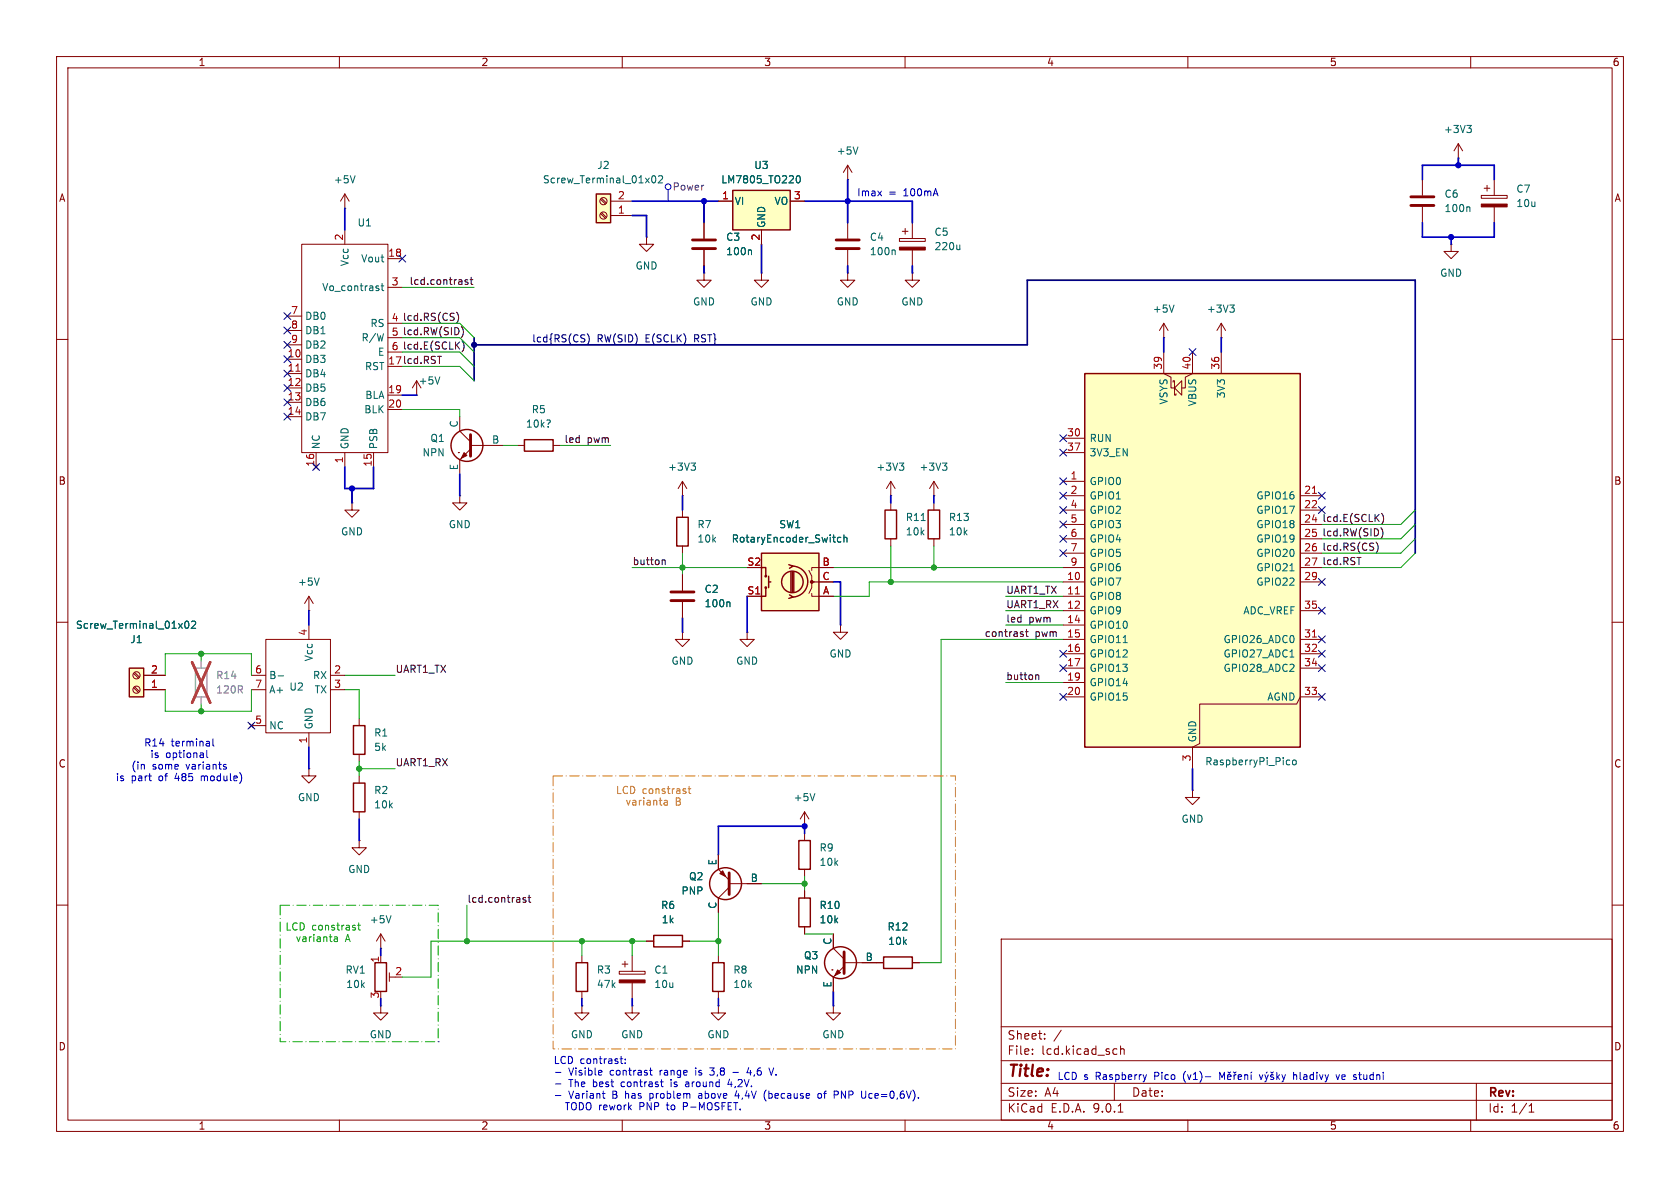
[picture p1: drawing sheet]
<svg xmlns="http://www.w3.org/2000/svg" width="297mm" height="210mm" viewBox="0 0 297 210" stroke-linecap="round" stroke-linejoin="round" font-family="sans-serif">
<g fill="none" stroke="#840000" stroke-width=".18">
<path d="M10 10h277v190h-277zM12 12h273v186h-273zM60 10v2M110 10v2M160 10v2M210 10v2M260 10v2M124.5 48.3v1.2h1.2l-1.2 1.3-1.3-1.3h1.3M124.5 48.3h.1M10 60h2M285 60h2M10 110h2"/>
<path d="M132.1 111.8v1.2h1.2l-1.2 1.3-1.3-1.3h1.3M132.1 111.8h.1M285 110h2M127 151.1v2.6l1.9 1.9M128.9 156.2h5.7M128.9 156.8l-1.9 2v2.5M10 160h2M111.8 177.8v1.3h1.2l-1.2 1.2-1.3-1.2h1.3M111.8 177.8h.1M127 177.8v1.3h1.3l-1.3 1.2-1.3-1.2h1.3M127 177.8h.1M177 166h108v32h-108z"/>
<path d="M285 160h2M60 198v2M110 198v2M160 198v2M177 194.5h108M177 191.5h108M177 187.5h108M177 181.5h108M182.5 186.3v.1M182.5 185.5v.1M184.7 183.6v.1M184.7 182.8v.1"/>
<path d="M187.6 182.1l-1.3 2M197 191.5v3M197 185.4l.5 .1M197.5 186.3l-.5 .1M197.7 196.6h.8M198.1 185.5l.2-.1 .4 .1v.9M198.1 184.9v1.5M210 198v2M260 198v2M261 191.5v6.5M270.3 196.6h.9M270.3 195.5l.4-.4v1.5"/>
</g>
<path d="M128.9 154.3v3.8" fill="none" stroke="#840000" stroke-width=".51"/>
<circle cx="128.3" cy="156.2" r="2.82" fill="none" stroke="#840000" stroke-width=".25"/>
<path d="M127.3 154.4l.5-.5 .5 1z" fill="#840000" stroke="#840000" stroke-width=".18"/>
<path d="M22.9 118.1h2.5v5.1h-2.5z" fill="#ffffc2"/>
<g fill="none" stroke="#840000" stroke-width=".25">
<path d="M164.1 90.2h2v5.1h-2zM22.9 118.1h2.5v5.1h-2.5zM62.5 138.4h2v5.1h-2zM66.3 170.2h2v5.1h-2zM126 170.2h2v5.1h-2z"/>
<circle cx="82.5" cy="78.7" r="2.82"/>
<circle cx="148.6" cy="170.2" r="2.82"/>
</g>
<g fill="none" stroke="#840000" stroke-width=".18">
<path d="M149.9 31.8h.1M149.9 29.2l-.8 1.3M149.9 29.2l.7 1.3M149.9 29.2v2.6M149.9 39.4v2.8M134.6 48.3v1.2h1.3l-1.3 1.3-1.3-1.3h1.3M134.6 48.3h.1M149.9 44.2v2.8M81.3 73.7v2.5l1.9 1.9M83.2 79.4l-1.9 1.9v2.5M83.2 78.7h5.7M81 80h.1"/>
<path d="M165.1 88.9v1.3M165.1 95.3v1.2M23.6 119l.9 .9M23.8 118.9l.9 .8M25.4 119.4h3.8M44.4 119.4h2.6M47 113h11.4v16.5h-11.4zM54.6 110.5v2.5M58.4 119.4h2.6M23.6 121.6l.9 .8M23.8 121.4l.9 .9M25.4 121.9h3.8"/>
<path d="M44.1 127.9l.7 .8M44.4 121.9h2.6M44.4 128.3h2.6M44.8 127.9l-.7 .8M54.6 135.9v1.3h1.3l-1.3 1.2-1.3-1.2h1.3M54.6 135.9h.1M54.6 129.5v2.6M58.4 121.9h2.6M63.5 137.2v1.2M63.5 148.6v1.3h1.3l-1.3 1.2-1.3-1.2h1.3M63.5 148.6h.1M63.5 143.5v1.3"/>
<path d="M142.2 146.1h.1M142.2 143.5l-.7 1.3M142.2 143.5l.8 1.3M142.2 143.5v2.6M67.3 167.6h.1M67.3 177.8v1.3h1.3l-1.3 1.2-1.3-1.2h1.3M67.3 177.8h.1M67.3 165.1v2.5M67.3 168.9v1.3M67.3 165.1l-.8 1.3M67.3 165.1l.8 1.3M68.8 172v1.5"/>
<path d="M68.8 172.7h1M127 168.9v1.3M127 175.3v1.2M147.1 171.5h.1M147.3 165.1v2.5l1.9 1.9M149.2 170.8l-1.9 1.9v2.6M149.2 170.2h5.7"/>
<circle cx="24.1" cy="119.4" r=".63"/>
<circle cx="24.1" cy="121.9" r=".63"/>
</g>
<path d="M151.7 26l-.4 1.2M158.1 44.2l.2 .2v.6M32.8 109.9l.2-.1a.68 .68 0 0 1 .4 .6 .68 .68 0 0 1-.4 .7l-.2-.2-.1-.3zM33.9 109.9l.5-.1 .2 .4-.8 .9h.8M49.2 119.5h.9M144.1 140.3l-.5 1.2M69.1 161.9l-.4 1.2" fill="none" stroke="#006464" stroke-width=".18"/>
<path d="M147.8 42.4h4.1M147.8 43.9h4.1M83.2 76.8v3.8M149.2 168.3v3.8" fill="none" stroke="#840000" stroke-width=".51"/>
<g fill="#840000" stroke="#840000" stroke-width=".18">
<path d="M148.1 171.5l.5 .5-1 .5z"/>
<path d="M82 80l.5 .5-1 .5z"/>
</g>
<path d="M129.5 33.7h10.2v6.9h-10.2z" fill="#ffffc2"/>
<path d="M129.5 33.7h10.2v6.9h-10.2z" fill="none" stroke="#840000" stroke-width=".25"/>
<g fill="none" stroke="#840000" stroke-width=".18">
<path d="M124.5 39.4v2.8M127 35.6h2.5M139.7 35.6h2.5M124.5 44.2v2.8M134.6 40.6v2.6M81.3 87.6v1.3h1.2l-1.2 1.3-1.3-1.3h1.3M81.3 87.6h.1M54.6 108h.1M54.6 105.4l-.8 1.3M54.6 105.4l.8 1.3M54.6 105.4v2.6M120.6 101.6v2.8"/>
<path d="M120.6 106.4v2.8"/>
</g>
<path d="M140.9 31.1h.2a.68 .68 0 0 1 .4 .6 .68 .68 0 0 1-.4 .6 .84 .84 0 0 1-.2-1.2zM132.7 44.2l.2 .2v.6M56.4 102.2l-.4 1.2M128.9 106.4l.1 .2v.7" fill="none" stroke="#006464" stroke-width=".18"/>
<path d="M122.4 42.4h4.1M122.4 43.9h4.1M118.6 104.6h4.1M118.6 106.2h4.1" fill="none" stroke="#840000" stroke-width=".51"/>
<path d="M105.4 34.3h2.5v5.1h-2.5z" fill="#ffffc2"/>
<path d="M105.4 34.3h2.5v5.1h-2.5zM92.7 77.7h5.1v2.1h-5.1zM119.6 91.4h2.1v5.1h-2.1zM156.5 90.2h2v5.1h-2zM141.2 148.6h2.1v5.1h-2.1zM156.2 169.2h5.1v2h-5.1z" fill="none" stroke="#840000" stroke-width=".25"/>
<g fill="none" stroke="#840000" stroke-width=".18">
<path d="M61 36.8h.1M61 34.3l-.8 1.3M61 34.3l.7 1.3M61 34.3v2.5M106.2 37.8l.8 .8M106.2 35.2l.8 .9M106.3 37.6l.9 .8M106.3 35.1l.9 .8M107.9 38.1h3.9M107.9 35.6h3.9M50.8 55.9h2.5M50.8 58.4h2.5"/>
<path d="M53.3 43.2h15.3v36.8h-15.3zM61 40.6v2.6M68.6 45.7h2.5M68.6 50.8h2.5M68.6 59.7h2.5M50.8 61h2.5M50.8 63.5h2.5M50.8 66h2.5M50.8 68.6h2.5M50.8 71.1h2.5M50.8 73.7h2.5M68.6 62.2h2.5"/>
<path d="M68.6 69.9h2.5M68.6 72.4h2.5M72.9 68.6l.8-1.3v2.6M73.7 69.9h.1M91.4 78.7h1.3M97.8 78.7h1.3M55.9 80v2.6M61 80v2.6M62.2 88.9v1.3h1.3l-1.3 1.2-1.2-1.2h1.2M62.2 88.9h.1M66 80v2.6M120.6 87.6h.1"/>
<path d="M120.6 85.1v2.5M120.6 90.2v1.2M120.6 96.5v1.3M120.6 85.1l-.7 1.3M120.6 85.1l.8 1.3M157.5 87.6h.1M157.5 85.1v2.5M157.5 88.9v1.3M157.5 95.3v1.2M157.5 85.1l-.8 1.3M157.5 85.1l.7 1.3M165.1 87.6h.1"/>
<path d="M165.1 85.1l-.8 1.3M165.1 85.1l.8 1.3M165.1 85.1v2.5M120.6 111.8v1.2h1.3l-1.3 1.3-1.2-1.3h1.2M120.6 111.8h.1M148.6 110.5v1.3h1.3l-1.3 1.2-1.3-1.2h1.3M148.6 110.5h.1M142.2 147.3v1.3M142.2 153.7v1.2M147.3 177.8v1.3h1.3l-1.3 1.2-1.3-1.2h1.3M147.3 177.8h.1M154.9 170.2h1.3"/>
<path d="M161.3 170.2h1.3"/>
<circle cx="106.7" cy="35.6" r=".63"/>
<circle cx="106.7" cy="38.1" r=".63"/>
</g>
<g fill="none" stroke="#006464" stroke-width=".18">
<path d="M62.8 31.1l-.4 1.2M115.3 31.2l.2-.1a.68 .68 0 0 1 .4 .6 .68 .68 0 0 1-.4 .6l-.2-.1-.1-.4zM116.4 31.2l.5-.1 .2 .3-.7 .9h.7M66.8 51l.2 .1-.2 .3M66.8 50.5l.1 .1M67.4 50.5h.5M67.5 50.1v1.1l.4 .2M77.8 66.6l-.5 1.3M97.2 74.3v.4M122.2 81.9h.7l-.4 .4M122.7 82.3l.2 .3v.3l-.2 .2M159 81.9h.8l-.4 .4"/>
<path d="M159.5 82.3l.3 .3v.3l-.3 .2M162.9 92h.7M166.6 81.9h.8l-.4 .4M167.2 82.3l.2 .3v.3l-.2 .2"/>
</g>
<path d="M52.3 65.6h.7" fill="none" stroke="#a90000" stroke-width=".18"/>
<path d="M34.5 118.1h2.1v5.1h-2.1z" fill="none" stroke="#a1a1a1" stroke-width=".25"/>
<path d="M35.6 116.8v1.3M35.6 123.2v1.3" fill="none" stroke="#a1a1a1" stroke-width=".18"/>
<path d="M34 117.1l3.2 7.1M37.2 117.1l-3.2 7.1" fill="none" stroke="#e12e31" stroke-width=".46"/>
<path d="M134.6 97.8h10.2v10.2h-10.2z" fill="#ffffc2"/>
<g fill="none" stroke="#840000" stroke-width=".25">
<path d="M134.6 97.8h10.2v10.2h-10.2zM139.4 99.8l.8 .3-.6 .4M134.6 100.3h.8v1.6M135.4 103.9v1.5h-.8M135.9 101.9v2M135.9 102.9h.4M139.6 105.2l.6 .3-.8 .3M139.8 101.1v3.5M140.1 100.1a2.73 2.73 0 0 1 2.7 2.7 2.73 2.73 0 0 1-2.7 2.7M140.1 101.1v3.5M140.3 101.1v3.5M62.5 128.3h2v5.1h-2z"/>
<path d="M141.2 158.8h2.1v5h-2.1zM101.9 170.2h2v5.1h-2zM115.6 165.4h5v2h-5z"/>
<circle cx="135.4" cy="101.9" r=".13"/>
<circle cx="135.4" cy="103.9" r=".13"/>
<circle cx="140.1" cy="102.9" r="1.9"/>
</g>
<g fill="none" stroke="#840000" stroke-width=".18">
<path d="M161.3 39.4v2.8M251.5 31.8v2.7M251.5 36.6v2.8M257.8 27.9h.1M257.8 25.4l-.8 1.3M257.8 25.4l.8 1.3M257.8 25.4v2.5M261.9 34.5h4.5v.6h-4.5zM262.4 33.3h1M262.9 32.8v1M264.2 31.8v2.7M264.2 36.6v2.8"/>
<path d="M114.3 41.9v1.3h1.3l-1.3 1.3-1.3-1.3h1.3M114.3 41.9h.1M149.9 48.3v1.2h1.2l-1.2 1.3-1.3-1.3h1.3M149.9 48.3h.1M159 42.2h4.6v.5h-4.6zM159.5 40.9h1M160 40.4v1M161.3 48.3v1.2h1.3l-1.3 1.3-1.3-1.3h1.3M161.3 48.3h.1M161.3 44.2v2.8M256.5 43.2v1.3h1.3l-1.3 1.2-1.2-1.2h1.2M256.5 43.2h.1"/>
<path d="M132.1 105.4h2.5M143 100.8l.5 1.1v1h3.8M143.5 104.9v.5h3.8M144 102.9h-.5v1l-.5 1M147.3 100.3h-3.8v.5M63.5 127v1.3M63.5 133.4v1.2M210.8 139.7v1.3h1.3l-1.3 1.2-1.3-1.2h1.3M210.8 139.7h.1M142.2 157.5v1.3M102.9 177.8v1.3h1.2l-1.2 1.2-1.3-1.2h1.3M102.9 177.8h.1"/>
<path d="M102.9 168.9v1.3M102.9 175.3v1.2M109.5 171.7h4.5v.5h-4.5zM110 170.4h1M110.5 169.9v1M111.8 168.9v2.8M111.8 173.7v2.8M114.3 166.4h1.3M120.6 166.4h1.3M142.2 163.8v1.3"/>
</g>
<g fill="#840000" stroke="#840000" stroke-width=".18">
<path d="M109.5 173.2h4.5v.5h-4.5z"/>
<path d="M159 43.7h4.6v.5h-4.6z"/>
<path d="M261.9 36.1h4.5v.5h-4.5z"/>
<circle cx="143.5" cy="102.9" r=".25"/>
</g>
<path d="M259.3 22.2h.8l-.4 .5M259.7 36.6l.2 .1v.7M259.9 22.7l.2 .2v.3l-.2 .2M169.7 43.3v.8M169.7 44l-.2 .1M148.7 95h-.4l-.3 .2 .2 .6h.5M149.2 95.1l.2-.1h.3v.8M149.2 94.6v1.2" fill="none" stroke="#006464" stroke-width=".18"/>
<path d="M249.4 34.8h4.1M249.4 36.3h4.1" fill="none" stroke="#840000" stroke-width=".51"/>
<path d="M191.8 66h38.1v66.1h-38.1z" fill="#ffffc2"/>
<path d="M191.8 66h38.1v66.1h-38.1z" fill="none" stroke="#840000" stroke-width=".25"/>
<g fill="none" stroke="#840000" stroke-width=".18">
<path d="M124.5 39.4v2.8M127 35.6h2.5M139.7 35.6h2.5M124.5 44.2v2.8M134.6 40.6v2.6M205.7 59.7h.1M205.7 57.2v2.5M205.7 57.2l-.7 1.2M205.7 57.2l.8 1.2M215.9 59.7h.1M215.9 57.2v2.5M215.9 57.2l-.8 1.2"/>
<path d="M215.9 57.2l.8 1.2M188 77.5h3.8M205.7 62.2v3.8l1.3 .7v1.9h.6M207.4 67.6v-.3h.2v2.6h.3v-.3M207.6 68.6l1.3-1.3v2.6zM210.8 62.2v3.8l-1.3 .7v1.9h-.6M215.9 62.2v3.8M188 80h3.8M188 85.1h3.8M188 87.6h3.8M188 90.2h3.8M188 92.7h3.8"/>
<path d="M188 95.3h3.8M188 97.8h3.8M229.9 87.6h3.8M229.9 90.2h3.8M229.9 92.7h3.8M229.9 95.3h3.8M229.9 97.8h3.8M25.4 119.4h3.8M120.6 101.6v2.8M120.6 106.4v2.8M132.1 105.4h2.5M144.8 100.3h2.5"/>
<path d="M144.8 102.9h2.5M144.8 105.4h2.5M188 100.3h3.8M188 102.9h3.8M188 105.4h3.8M188 108h3.8M188 110.5h3.8M188 113h3.8M188 115.6h3.8M188 118.1h3.8M229.9 100.3h3.8M229.9 102.9h3.8"/>
<path d="M229.9 108h3.8M229.9 113h3.8M229.9 115.6h3.8M229.9 118.1h3.8M25.4 121.9h3.8M188 120.7h3.8M188 123.2h3.8M233.7 123.2h-3.8l-.7 1.3h-17.1v6.9l-1.3 .7v3.8M127 151.1v2.6M127 158.8v2.5M132.1 156.2h2.5M142.2 157.5v1.3"/>
<path d="M114.3 166.4h1.3M120.6 166.4h1.3M142.2 163.8v1.3M147.3 165.1v2.5M147.3 172.7v2.6M152.4 170.2h3.8M161.3 170.2h1.3"/>
</g>
<path d="M232 87.2h.7M190.1 105h.7M232 112.6h.7" fill="none" stroke="#a90000" stroke-width=".18"/>
<g fill="none" stroke="#006464" stroke-width=".18">
<path d="M140.9 31.1h.2a.68 .68 0 0 1 .4 .6 .68 .68 0 0 1-.4 .6 .84 .84 0 0 1-.2-1.2zM132.7 44.2l.2 .2v.6M207.6 53.9l-.5 1.3M217.4 53.9h.8l-.4 .5M218 54.4l.2 .2v.3l-.2 .3M148.7 95h-.4l-.3 .2 .2 .6h.5M149.2 95.1l.2-.1h.3v.8M149.2 94.6v1.2M32.8 109.9l.2-.1a.68 .68 0 0 1 .4 .6 .68 .68 0 0 1-.4 .7l-.2-.2-.1-.3zM33.9 109.9l.5-.1 .2 .4-.8 .9h.8M128.9 106.4l.1 .2v.7M198.6 113.6h.7"/>
<path d="M228 100.9h.8M228 116.1h.8M227.6 134.4h.4M228 135.1l-.4 .1M228.6 134.5l.1-.1 .4 .1 .1 .5-.2 .1-.3 .1-.1-.1z"/>
</g>
<g fill="none" stroke="#0000c2" stroke-width=".18">
<path d="M118.1 33.5v2.1M36.6 132.7v1l.1 .2M37 131.1v.8M37 131.8l-.1 .1M37 131.3l-.1 .1M37.6 130.6v1.1l.2 .2M39.7 135.5l.3 .1v.2l-.1 .2h-.3M39.7 135.1l.3 .1M77.5 184.2h.1M98.2 189.6h1M98.2 191.6h1M98.2 193.7h1"/>
<path d="M106.2 189.2l.2 .3-.6 .1M106.4 190l-.2 .1M106.5 193.3h.5M106.7 194l.3 .1M109.6 187.2h.5M109.8 186.7v1.1l.3 .2M110.5 187.9v.1M110.5 187.2v.1M114.8 189.2h.5M115 188.8v1.1l.3 .2M116.9 191.9l.3 .2M118 194.9v1.2"/>
<path d="M120.8 194.9v1.3M120.8 195.6h.5M121.4 191.6l-.2 .2 .2 .3M123.7 193.3l-.2 .1M123.7 193.7l-.2 .1 .2 .3M125.5 188.8h.8M125.5 189.9l.1 .2M129 190.8l-.3 .9h.8M129.6 189.6h.9M130.2 192.8l-.3 .9h.8M132.4 188.7l-.3 .9h.7M135.4 192.7a1.46 1.46 0 0 0 0 1.9"/>
<path d="M135.9 188.8l.5 1.3 .4-1.3M144.6 193.4l.2-.1 .4 .1v.5l-.1 .2h-.3l-.2-.1zM147.5 192.9h.5l.2 .2-.1 .4h-.6M202.7 190l-.3 .8M213.1 190.3h1M215.6 190.8v-1.2l.5 .9 .4-.9v1.2M217 190.4l.6-.1v-.3h-.4l-.2 .2 .1 .6h.5M217.1 189.5l.2 .2 .3-.2M218 189.5l.3 .2 .2-.2M218.2 190v.8M218.5 190l-.3 .2M218.9 190.4l.6-.1-.1-.3h-.3l-.2 .2 .1 .6h.4"/>
<path d="M220 190.1l.2-.1h.3l.1 .8M220 190v.8M221.2 190v.8M221.3 189.5l-.2 .2M222.6 190l.3 .8 .3-.8M223.6 190l.3 .8M223.9 190.8l-.3 .5M224 189.5l-.1 .2M224.2 190l-.3 .8M224.6 189.5l.3 .2 .2-.2M225.1 190h-.3l-.2 .2 .1 .1 .4 .2v.3h-.5M225.7 189.6v1.2"/>
<path d="M225.8 190.3l.4 .5M226.2 190l-.5 .5M226.6 190l.3 .8M226.9 190.8l-.3 .5M227.2 190l-.3 .8M228.7 190.1l.4-.1 .1 .2M228.7 189.6v1.2M236.2 190l.3 .8 .3-.8M240.2 190h.5"/>
<circle cx="118.1" cy="33" r=".51"/>
</g>
<g fill="none" stroke="#0f0f0f" stroke-width=".18">
<path d="M80.7 55.2a1.46 1.46 0 0 1 0 1.9M81.6 57.7a1.46 1.46 0 0 1 0 2M82.7 49.5l-.3-.1-.2 .2 .1 .2 .4 .1v.3h-.5M83.1 49.4h.5M83.3 49v1.1l.3 .2M77.3 63h.8M81.7 60.3a1.46 1.46 0 0 1 0 1.9M117.1 99h.4l.1 .8M239.9 98.5h.7M243.3 95.8a1.46 1.46 0 0 1 0 2M244.1 93.3a1.46 1.46 0 0 1 0 1.9M244.2 90.7a1.46 1.46 0 0 1 0 2"/>
<path d="M180.9 112.2v.3M181.3 111.7h.5M181.5 111.2v1.1l.3 .2M183.2 119.4h.4v.7M92.9 158.7h-.3l-.2 .1 .1 .2 .4 .1v.3h-.5M93.4 158.7h.4M93.5 158.2v1.1l.3 .2"/>
</g>
<g fill="none" stroke="#000084" stroke-width=".18">
<path d="M50.2 55.3l1.2 1.2M50.2 57.8l1.2 1.2M51.4 55.3l-1.2 1.2M51.4 57.8l-1.2 1.2M70.5 45.1l1.2 1.2M71.7 45.1l-1.2 1.2M103.8 59a1.46 1.46 0 0 1 0 1.9M50.2 73.1l1.2 1.2M50.2 65.4l1.2 1.2M50.2 68l1.2 1.2M50.2 70.5l1.2 1.2M50.2 60.4l1.2 1.2"/>
<path d="M50.2 62.9l1.2 1.2M51.4 65.4l-1.2 1.2M51.4 73.1l-1.2 1.2M51.4 68l-1.2 1.2M51.4 70.5l-1.2 1.2M51.4 60.4l-1.2 1.2M51.4 62.9l-1.2 1.2M187.4 76.9l1.2 1.2M187.4 79.4l1.2 1.2M188.6 76.9l-1.2 1.2M188.6 79.4l-1.2 1.2M210.2 61.6l1.2 1.2"/>
<path d="M211.4 61.6l-1.2 1.2M55.3 81.9l1.2 1.3M56.5 81.9l-1.2 1.3M187.4 92.1l1.2 1.2M187.4 89.6l1.2 1.2M187.4 87l1.2 1.2M187.4 97.2l1.2 1.2M187.4 94.6l1.2 1.3M187.4 84.5l1.2 1.2M188.6 92.1l-1.2 1.2M188.6 89.6l-1.2 1.2M188.6 87l-1.2 1.2"/>
<path d="M188.6 97.2l-1.2 1.2M188.6 94.6l-1.2 1.3M188.6 84.5l-1.2 1.2M233.1 89.6l1.2 1.2M233.1 87l1.2 1.2M234.3 89.6l-1.2 1.2M234.3 87l-1.2 1.2M187.4 117.5l1.2 1.2M187.4 115l1.2 1.2M188.6 117.5l-1.2 1.2M188.6 115l-1.2 1.2M233.1 115l1.2 1.2"/>
<path d="M233.1 117.5l1.2 1.2M233.1 107.3l1.2 1.3M233.1 112.4l1.2 1.2M233.1 102.3l1.2 1.2M234.3 115l-1.2 1.2M234.3 117.5l-1.2 1.2M234.3 107.3l-1.2 1.3M234.3 112.4l-1.2 1.2M234.3 102.3l-1.2 1.2M43.8 127.7l1.3 1.2M45.1 127.7l-1.3 1.2M187.4 122.6l1.2 1.2"/>
<path d="M188.6 122.6l-1.2 1.2M233.1 122.6l1.2 1.2M234.3 122.6l-1.2 1.2"/>
</g>
<path d="M83.8 59.7v7.6M83.8 61h97.8v-11.5h68.6v48.3" fill="none" stroke="#000084" stroke-width=".3"/>
<g fill="none" stroke="#009600" stroke-width=".18">
<path d="M71.1 59.7h10.2l2.5 2.5M71.1 50.8h12.7M71.1 57.2h10.2l2.5 2.5M71.1 72.4h10.2v1.3M71.1 64.8h10.2l2.5 2.5M71.1 62.2h10.2l2.5 2.6M88.9 78.7h2.5M99.1 78.7h8.8M120.6 97.8v3.8M157.5 96.5v6.4M165.1 96.5v3.8M250.2 97.8l-2.6 2.5h-13.9"/>
<path d="M250.2 92.7l-2.6 2.6h-13.9M250.2 90.2l-2.6 2.5h-13.9M250.2 95.3l-2.6 2.5h-13.9M29.2 119.4v-3.8h15.2v3.8M35.6 115.6v1.2M61 119.4h8.8M111.8 100.3h20.3M147.3 100.3h40.7M177.8 105.4h10.2M177.8 110.5h10.2M177.8 108h10.2M188 102.9h-34.3v2.5h-6.4"/>
<path d="M188 113h-21.6v57.2h-3.8M29.2 121.9v3.8h15.2v-3.8M35.6 124.5v1.2M61 121.9h2.5v5.1M63.5 134.6v2.6M63.5 135.9h6.3M177.8 120.7h10.2M134.6 156.2h7.6M142.2 154.9v2.6M82.5 160v6.4M102.9 166.4v2.5M111.8 166.4v2.5"/>
<path d="M114.3 166.4h-38.1v6.3h-5.1M121.9 166.4h5.1M127 161.3v7.6M142.2 165.1h5.1"/>
</g>
<g fill="none" stroke="#0000c2" stroke-width=".3">
<path d="M61 36.8v3.8M111.8 35.6h15.2M111.8 38.1h2.5v3.8M124.5 35.6v3.8M142.2 35.6h19.1v3.8M149.9 31.8v7.6M251.5 39.4v2.5h12.7v-2.5M251.5 31.8v-2.6h12.7v2.6M257.8 27.9v1.3M124.5 47v1.3M134.6 43.2v5.1M149.9 47v1.3"/>
<path d="M161.3 47v1.3M205.7 59.7v2.5M215.9 59.7v2.5M256.5 41.9v1.3M71.1 69.9h2.6M61 82.6v3.8h5v-3.8M62.2 86.4v2.5M81.3 83.8v3.8M120.6 87.6v2.6M157.5 87.6v1.3M165.1 87.6v1.3M54.6 108v2.5"/>
<path d="M120.6 109.2v2.6M132.1 105.4v6.4M147.3 102.9h1.3v7.6M54.6 132.1v3.8M210.8 135.9v3.8M63.5 144.8v3.8M142.2 147.3v-1.2h-15.2v5M67.3 167.6v1.3M67.3 176.5v1.3M102.9 176.5v1.3M111.8 176.5v1.3M127 176.5v1.3"/>
<path d="M147.3 175.3v2.5"/>
</g>
<path d="M121.2 139.9v.3M121.6 139.4h.5M121.8 139v1.1l.3 .2M117.4 141.5h.5l.1 .8M118 141.8h-.4l-.2 .2 .2 .3h.4" fill="none" stroke="#dd8500" stroke-width=".18"/>
<path d="M59.1 165.7h.5l.1 .8M59.7 165.9l-.5 .1-.1 .1 .1 .4 .5-.1M62.8 164v.3M63.2 163.6h.5M63.4 163.1v1.1l.3 .2" fill="none" stroke="#00c200" stroke-width=".18"/>
<path d="M49.5 160h28v24.2h-28z" fill="none" stroke="#00c200" stroke-width=".18" stroke-dasharray="1.7 .6 0 .6"/>
<path d="M97.8 137.2h71.1v48.2h-71.1z" fill="none" stroke="#dd8500" stroke-width=".18" stroke-dasharray="1.7 .6 0 .6"/>
<path d="M35.6 116.8v1.3M35.6 123.2v1.3" fill="none" stroke="#a1a1a1" stroke-width=".18"/>
<path d="M34 117.1l3.2 7.1M37.2 117.1l-3.2 7.1" fill="none" stroke="#e12e31" stroke-width=".46"/>
<g fill="#009600" stroke="#009600" stroke-width=".18">
<circle cx="63.5" cy="135.9" r=".46"/>
<circle cx="82.5" cy="166.4" r=".46"/>
<circle cx="35.6" cy="115.6" r=".46"/>
<circle cx="111.8" cy="166.4" r=".46"/>
<circle cx="102.9" cy="166.4" r=".46"/>
<circle cx="127" cy="166.4" r=".46"/>
<circle cx="35.6" cy="125.7" r=".46"/>
<circle cx="120.6" cy="100.3" r=".46"/>
<circle cx="157.5" cy="102.9" r=".46"/>
<circle cx="165.1" cy="100.3" r=".46"/>
<circle cx="142.2" cy="156.2" r=".46"/>
</g>
<g fill="#0000c2" stroke="#0000c2" stroke-width=".18">
<circle cx="62.2" cy="86.4" r=".46"/>
<circle cx="142.2" cy="146.1" r=".46"/>
<circle cx="124.5" cy="35.6" r=".46"/>
<circle cx="256.5" cy="41.9" r=".46"/>
<circle cx="257.8" cy="29.2" r=".46"/>
<circle cx="149.9" cy="35.6" r=".46"/>
</g>
<circle cx="83.8" cy="61" r=".46" fill="#000084" stroke="#000084" stroke-width=".18"/>
<text font-size="2.8" fill="#840000" x="178" y="190.9">Title:</text>
<g font-size="2.1" fill="#840000">
<text x="178" y="184">Sheet:</text>
<text x="178" y="186.7">File:</text>
<text x="184.1" y="186.7">lcd.kicad_sch</text>
<text x="178" y="196.9">KiCad</text>
<text x="178" y="194.1">Size:</text>
<text x="184.7" y="194.1">A4</text>
<text x="185.7" y="196.9">E.D.A.</text>
<text x="193.3" y="196.9">9.0.1</text>
<text x="200" y="194.1">Date:</text>
<text x="263" y="194.3">Rev:</text>
<text x="263" y="196.9">Id:</text>
<text x="267.1" y="196.9">1/1</text>
</g>
<g font-size="1.8" fill="#840000">
<text x="35" y="11.9">1</text>
<text x="85" y="11.9">2</text>
<text x="135" y="11.9">3</text>
<text x="185" y="11.9">4</text>
<text x="235" y="11.9">5</text>
<text x="285" y="11.9">6</text>
<text x="10.3" y="35.9">A</text>
<text x="285.3" y="35.9">A</text>
<text x="10.3" y="85.9">B</text>
<text x="285.3" y="85.9">B</text>
<text x="10.3" y="135.9">C</text>
<text x="285.3" y="135.9">C</text>
<text x="10.3" y="185.9">D</text>
<text x="285.3" y="185.9">D</text>
<text x="35" y="199.9">1</text>
<text x="85" y="199.9">2</text>
<text x="135" y="199.9">3</text>
<text x="185" y="199.9">4</text>
<text x="235" y="199.9">5</text>
<text x="285" y="199.9">6</text>
</g>
<g font-size="1.8" fill="#006464">
<text x="255.2" y="23.7">+3V3</text>
<text x="147.8" y="27.5">+5V</text>
<text x="58.9" y="32.6">+5V</text>
<text x="95.9" y="32.6">Screw_Terminal_01x02</text>
<text x="105.5" y="30.1">J2</text>
<text x="127.4" y="32.6">LM7805_TO220</text>
<text x="133.2" y="30.1">U3</text>
<text x="255.3" y="35.2">C6</text>
<text x="268" y="34.3">C7</text>
<text x="63.1" y="40.2">U1</text>
<text x="129.8" y="36.4">VI</text>
<text x="135.5" y="40.4" transform="rotate(-90 135.5 40.4)">GND</text>
<text x="136.8" y="36.4">VO</text>
<text x="165.1" y="41.9">C5</text>
<text x="255.3" y="37.7">100n</text>
<text x="268" y="36.8">10u</text>
<text x="61.8" y="47.2" transform="rotate(-90 61.8 47.2)">Vcc</text>
<text x="63.8" y="46.6">Vout</text>
<text x="112.3" y="47.9">GND</text>
<text x="128.3" y="42.8">C3</text>
<text x="128.3" y="45.3">100n</text>
<text x="153.7" y="42.8">C4</text>
<text x="153.7" y="45.3">100n</text>
<text x="165.1" y="44.4">220u</text>
<text x="56.9" y="51.7">Vo_contrast</text>
<text x="254.5" y="49.1">GND</text>
<text x="53.8" y="56.7">DB0</text>
<text x="53.8" y="59.3">DB1</text>
<text x="65.4" y="58">RS</text>
<text x="122.4" y="54.2">GND</text>
<text x="132.6" y="54.2">GND</text>
<text x="147.8" y="54.2">GND</text>
<text x="159.3" y="54.2">GND</text>
<text x="203.7" y="55.5">+5V</text>
<text x="213.3" y="55.5">+3V3</text>
<text x="53.8" y="61.8">DB2</text>
<text x="53.8" y="64.4">DB3</text>
<text x="63.8" y="60.6">R/W</text>
<text x="64.4" y="65.6">RST</text>
<text x="66.7" y="63.1">E</text>
<text x="53.8" y="66.9">DB4</text>
<text x="53.8" y="69.4">DB5</text>
<text x="53.8" y="72">DB6</text>
<text x="64.5" y="70.7">BLA</text>
<text x="73.9" y="68.2">+5V</text>
<text x="206.6" y="71.6" transform="rotate(-90 206.6 71.6)">VSYS</text>
<text x="211.7" y="71.9" transform="rotate(-90 211.7 71.9)">VBUS</text>
<text x="216.8" y="70.5" transform="rotate(-90 216.8 70.5)">3V3</text>
<text x="53.8" y="74.5">DB7</text>
<text x="64.3" y="73.3">BLK</text>
<text x="81" y="75.7" transform="rotate(-90 81 75.7)">C</text>
<text x="92.9" y="75.8">10k?</text>
<text x="93.9" y="73.3">R5</text>
<text x="56.7" y="79.5" transform="rotate(-90 56.7 79.5)">NC</text>
<text x="61.8" y="79.5" transform="rotate(-90 61.8 79.5)">GND</text>
<text x="66.9" y="79.5" transform="rotate(-90 66.9 79.5)">PSB</text>
<text x="74.6" y="80.9">NPN</text>
<text x="76" y="78.3">Q1</text>
<text x="81" y="83.2" transform="rotate(-90 81 83.2)">E</text>
<text x="86.9" y="78.5">B</text>
<text x="118" y="83.4">+3V3</text>
<text x="154.8" y="83.4">+3V3</text>
<text x="162.5" y="83.4">+3V3</text>
<text x="192.5" y="78.3">RUN</text>
<text x="192.5" y="80.9">3V3_EN</text>
<text x="192.5" y="86">GPIO0</text>
<text x="192.5" y="88.5">GPIO1</text>
<text x="222" y="88.5">GPIO16</text>
<text x="60.2" y="94.8">GND</text>
<text x="79.2" y="93.6">GND</text>
<text x="123.2" y="93.6">R7</text>
<text x="137.7" y="93.6">SW1</text>
<text x="160" y="94.8">10k</text>
<text x="160" y="92.3">R11</text>
<text x="167.6" y="94.8">10k</text>
<text x="167.6" y="92.3">R13</text>
<text x="192.5" y="91">GPIO2</text>
<text x="192.5" y="93.6">GPIO3</text>
<text x="222" y="91">GPIO17</text>
<text x="222" y="93.6">GPIO18</text>
<text x="123.2" y="96.1">10k</text>
<text x="129.3" y="96.1">RotaryEncoder_Switch</text>
<text x="192.5" y="96.1">GPIO4</text>
<text x="192.5" y="98.7">GPIO5</text>
<text x="192.5" y="101.2">GPIO6</text>
<text x="222" y="96.1">GPIO19</text>
<text x="222" y="98.7">GPIO20</text>
<text x="222" y="101.2">GPIO21</text>
<text x="52.6" y="103.7">+5V</text>
<text x="124.5" y="105">C2</text>
<text x="124.5" y="107.5">100n</text>
<text x="192.5" y="103.7">GPIO7</text>
<text x="192.5" y="106.3">GPIO8</text>
<text x="222" y="103.7">GPIO22</text>
<text x="13.3" y="111.4">Screw_Terminal_01x02</text>
<text x="22.9" y="113.9">J1</text>
<text x="192.5" y="108.8">GPIO9</text>
<text x="192.5" y="111.4">GPIO10</text>
<text x="192.5" y="113.9">GPIO11</text>
<text x="216.2" y="113.9">GPIO26_ADC0</text>
<text x="219.7" y="108.8">ADC_VREF</text>
<text x="55.5" y="117" transform="rotate(-90 55.5 117)">Vcc</text>
<text x="118.6" y="117.7">GND</text>
<text x="130" y="117.7">GND</text>
<text x="146.6" y="116.4">GND</text>
<text x="192.5" y="116.4">GPIO12</text>
<text x="192.5" y="119">GPIO13</text>
<text x="216.2" y="116.4">GPIO27_ADC1</text>
<text x="216.2" y="119">GPIO28_ADC2</text>
<text x="47.5" y="120.2">B-</text>
<text x="47.5" y="122.8">A+</text>
<text x="51.1" y="122.3">U2</text>
<text x="55.2" y="120.2">RX</text>
<text x="55.5" y="122.8">TX</text>
<text x="192.5" y="121.5">GPIO14</text>
<text x="192.5" y="124.1">GPIO15</text>
<text x="223.9" y="124.1">AGND</text>
<text x="47.5" y="129.1">NC</text>
<text x="55.5" y="129" transform="rotate(-90 55.5 129)">GND</text>
<text x="66" y="130.4">R1</text>
<text x="211.7" y="131.3" transform="rotate(-90 211.7 131.3)">GND</text>
<text x="66" y="132.9">5k</text>
<text x="213" y="135.5">RaspberryPi_Pico</text>
<text x="52.6" y="141.8">GND</text>
<text x="66" y="140.6">R2</text>
<text x="66" y="143.1">10k</text>
<text x="140.2" y="141.8">+5V</text>
<text x="208.8" y="145.6">GND</text>
<text x="61.5" y="154.5">GND</text>
<text x="121.7" y="155.8">Q2</text>
<text x="126.7" y="153.1" transform="rotate(-90 126.7 153.1)">E</text>
<text x="132.6" y="156">B</text>
<text x="144.8" y="150.7">R9</text>
<text x="144.8" y="153.3">10k</text>
<text x="116.8" y="160.9">R6</text>
<text x="120.4" y="158.3">PNP</text>
<text x="126.7" y="160.8" transform="rotate(-90 126.7 160.8)">C</text>
<text x="144.8" y="160.9">R10</text>
<text x="65.3" y="163.4">+5V</text>
<text x="116.9" y="163.4">1k</text>
<text x="144.8" y="163.4">10k</text>
<text x="147.1" y="167.1" transform="rotate(-90 147.1 167.1)">C</text>
<text x="156.8" y="164.7">R12</text>
<text x="156.9" y="167.2">10k</text>
<text x="61" y="172.3">RV1</text>
<text x="105.4" y="172.3">R3</text>
<text x="115.6" y="172.3">C1</text>
<text x="129.5" y="172.3">R8</text>
<text x="140.6" y="172.3">NPN</text>
<text x="142" y="169.8">Q3</text>
<text x="152.9" y="169.9">B</text>
<text x="61.1" y="174.9">10k</text>
<text x="105.4" y="174.9">47k</text>
<text x="115.6" y="174.9">10u</text>
<text x="129.5" y="174.9">10k</text>
<text x="147.1" y="174.7" transform="rotate(-90 147.1 174.7)">E</text>
<text x="65.3" y="183.7">GND</text>
<text x="100.8" y="183.7">GND</text>
<text x="109.7" y="183.7">GND</text>
<text x="125" y="183.7">GND</text>
<text x="145.3" y="183.7">GND</text>
</g>
<g font-size="1.8" fill="#a90000">
<text x="109.1" y="35.3">2</text>
<text x="127.6" y="35.3">1</text>
<text x="140.3" y="35.3">3</text>
<text x="109.1" y="37.8">1</text>
<text x="60.7" y="42.6" transform="rotate(-90 60.7 42.6)">2</text>
<text x="68.5" y="45.5">18</text>
<text x="134.4" y="42.6" transform="rotate(-90 134.4 42.6)">2</text>
<text x="69.1" y="50.5">3</text>
<text x="51.4" y="55.6">7</text>
<text x="51.4" y="58.2">8</text>
<text x="50.8" y="63.2">10</text>
<text x="50.8" y="65.8">11</text>
<text x="51.4" y="60.7">9</text>
<text x="205.5" y="65.4" transform="rotate(-90 205.5 65.4)">39</text>
<text x="210.6" y="65.4" transform="rotate(-90 210.6 65.4)">40</text>
<text x="215.6" y="65.4" transform="rotate(-90 215.6 65.4)">36</text>
<text x="50.8" y="68.3">12</text>
<text x="50.8" y="70.9">13</text>
<text x="68.5" y="69.6">19</text>
<text x="50.8" y="73.4">14</text>
<text x="68.5" y="72.1">20</text>
<text x="188.6" y="77.2">30</text>
<text x="55.6" y="82.6" transform="rotate(-90 55.6 82.6)">16</text>
<text x="60.7" y="82" transform="rotate(-90 60.7 82)">1</text>
<text x="65.8" y="82.6" transform="rotate(-90 65.8 82.6)">15</text>
<text x="188.6" y="79.8">37</text>
<text x="189.2" y="84.8">1</text>
<text x="189.2" y="87.4">2</text>
<text x="189.2" y="89.9">4</text>
<text x="230.5" y="87.4">21</text>
<text x="230.5" y="89.9">22</text>
<text x="189.2" y="92.5">5</text>
<text x="189.2" y="95">6</text>
<text x="230.5" y="92.5">24</text>
<text x="230.5" y="95">25</text>
<text x="132" y="100.1">S2</text>
<text x="145.3" y="100.1">B</text>
<text x="189.2" y="97.5">7</text>
<text x="189.2" y="100.1">9</text>
<text x="230.5" y="97.5">26</text>
<text x="230.5" y="100.1">27</text>
<text x="132" y="105.2">S1</text>
<text x="145.3" y="102.6">C</text>
<text x="145.4" y="105.2">A</text>
<text x="188.6" y="102.6">10</text>
<text x="188.6" y="105.2">11</text>
<text x="188.6" y="107.7">12</text>
<text x="230.5" y="102.6">29</text>
<text x="230.5" y="107.7">35</text>
<text x="54.4" y="112.5" transform="rotate(-90 54.4 112.5)">4</text>
<text x="188.6" y="110.2">14</text>
<text x="188.6" y="112.8">15</text>
<text x="230.5" y="112.8">31</text>
<text x="26.6" y="119.1">2</text>
<text x="45" y="119.1">6</text>
<text x="59" y="119.1">2</text>
<text x="188.6" y="115.3">16</text>
<text x="188.6" y="117.9">17</text>
<text x="230.5" y="115.3">32</text>
<text x="230.5" y="117.9">34</text>
<text x="26.6" y="121.7">1</text>
<text x="45" y="121.7">7</text>
<text x="59" y="121.7">3</text>
<text x="188.6" y="120.4">19</text>
<text x="188.6" y="122.9">20</text>
<text x="230.5" y="122.9">33</text>
<text x="45" y="128">5</text>
<text x="54.4" y="131.5" transform="rotate(-90 54.4 131.5)">1</text>
<text x="210.6" y="134.7" transform="rotate(-90 210.6 134.7)">3</text>
<text x="67.1" y="170.3" transform="rotate(-90 67.1 170.3)">1</text>
<text x="69.8" y="172.5">2</text>
<text x="67.1" y="176.6" transform="rotate(-90 67.1 176.6)">3</text>
</g>
<text font-size="1.8" fill="#840084" x="118.8" y="33.9">Power</text>
<g font-size="1.8" fill="#0000c2">
<text x="151.5" y="34.9">Imax</text>
<text x="157.1" y="34.9">=</text>
<text x="159.8" y="34.9">100mA</text>
<text x="23.1" y="136.3">(in</text>
<text x="25.4" y="132.2">R14</text>
<text x="26.5" y="134.2">is</text>
<text x="26.9" y="136.3">some</text>
<text x="29.3" y="134.2">optional</text>
<text x="30.2" y="132.2">terminal</text>
<text x="33" y="136.3">variants</text>
<text x="20.4" y="138.3">is</text>
<text x="23.2" y="138.3">part</text>
<text x="28.2" y="138.3">of</text>
<text x="31.2" y="138.3">485</text>
<text x="36" y="138.3">module)</text>
<text x="97.8" y="188.3">LCD contrast:</text>
<text x="100.5" y="190.3">Visible</text>
<text x="107.9" y="190.3">contrast</text>
<text x="116.9" y="190.3">range</text>
<text x="123.4" y="190.3">is</text>
<text x="126.2" y="190.3">3,8</text>
<text x="133.1" y="190.3">4,6</text>
<text x="137.3" y="190.3">V.</text>
<text x="186.9" y="191.1">LCD s</text>
<text x="193.8" y="191.1">Raspberry</text>
<text x="204.3" y="191.1">Pico</text>
<text x="209.6" y="191.1">(v1)-</text>
<text x="229.7" y="191.1">hladivy</text>
<text x="237.5" y="191.1">ve</text>
<text x="240.8" y="191.1">studni</text>
<text x="100.1" y="196.5">TODO rework</text>
<text x="100.5" y="192.4">The</text>
<text x="100.5" y="194.4">Variant</text>
<text x="104.9" y="192.4">best</text>
<text x="108.4" y="194.4">B</text>
<text x="110.1" y="192.4">contrast</text>
<text x="110.8" y="194.4">has</text>
<text x="113.5" y="196.5">PNP</text>
<text x="115.3" y="194.4">problem</text>
<text x="118.6" y="196.5">to</text>
<text x="119" y="192.4">is</text>
<text x="121.6" y="196.5">P-MOSFET.</text>
<text x="121.8" y="192.4">around</text>
<text x="124.1" y="194.4">above</text>
<text x="129.5" y="192.4">4,2V.</text>
<text x="130.8" y="194.4">4,4V</text>
<text x="136.1" y="194.4">(because</text>
<text x="145.9" y="194.4">of</text>
<text x="148.9" y="194.4">PNP</text>
<text x="153.9" y="194.4">Uce=0,6V).</text>
</g>
<g font-size="1.8" fill="#0f0f0f">
<text x="72.3" y="50.5">lcd.contrast</text>
<text x="69.1" y="56.9">4 lcd.RS(CS)</text>
<text x="69.1" y="59.4">5 lcd.RW(SID)</text>
<text x="68.5" y="64.5">17 lcd.RST</text>
<text x="69.1" y="62">6 lcd.E(SCLK)</text>
<text x="99.7" y="78.4">led</text>
<text x="103.8" y="78.4">pwm</text>
<text x="233.7" y="94.9">lcd.RW(SID)</text>
<text x="233.7" y="92.4">lcd.E(SCLK)</text>
<text x="111.8" y="100">button</text>
<text x="233.7" y="100">lcd.RST</text>
<text x="233.7" y="97.4">lcd.RS(CS)</text>
<text x="177.8" y="105.1">UART1_TX</text>
<text x="177.8" y="107.6">UART1_RX</text>
<text x="174" y="112.7">contrast</text>
<text x="177.8" y="110.1">led</text>
<text x="181.9" y="110.1">pwm</text>
<text x="183" y="112.7">pwm</text>
<text x="69.8" y="119">UART1_TX</text>
<text x="177.8" y="120.3">button</text>
<text x="69.8" y="135.5">UART1_RX</text>
<text x="82.5" y="159.7">lcd.contrast</text>
</g>
<g font-size="1.8" fill="#000084">
<text x="94" y="60.6">lcd{RS(CS)</text>
<text x="105.6" y="60.6">RW(SID)</text>
<text x="114.2" y="60.6">E(SCLK)</text>
<text x="123" y="60.6">RST}</text>
</g>
<g font-size="1.8" fill="#989898">
<text x="38.1" y="122.8">120R</text>
<text x="38.1" y="120.2">R14</text>
</g>
<g font-size="1.8" fill="#dd8500">
<text x="108.8" y="140.6">LCD constrast</text>
<text x="110.5" y="142.6">varianta</text>
<text x="119.4" y="142.6">B</text>
</g>
<g font-size="1.8" fill="#00c200">
<text x="50.4" y="164.7">LCD constrast</text>
<text x="52.2" y="166.7">varianta</text>
<text x="61" y="166.7">A</text>
</g>
</svg>
